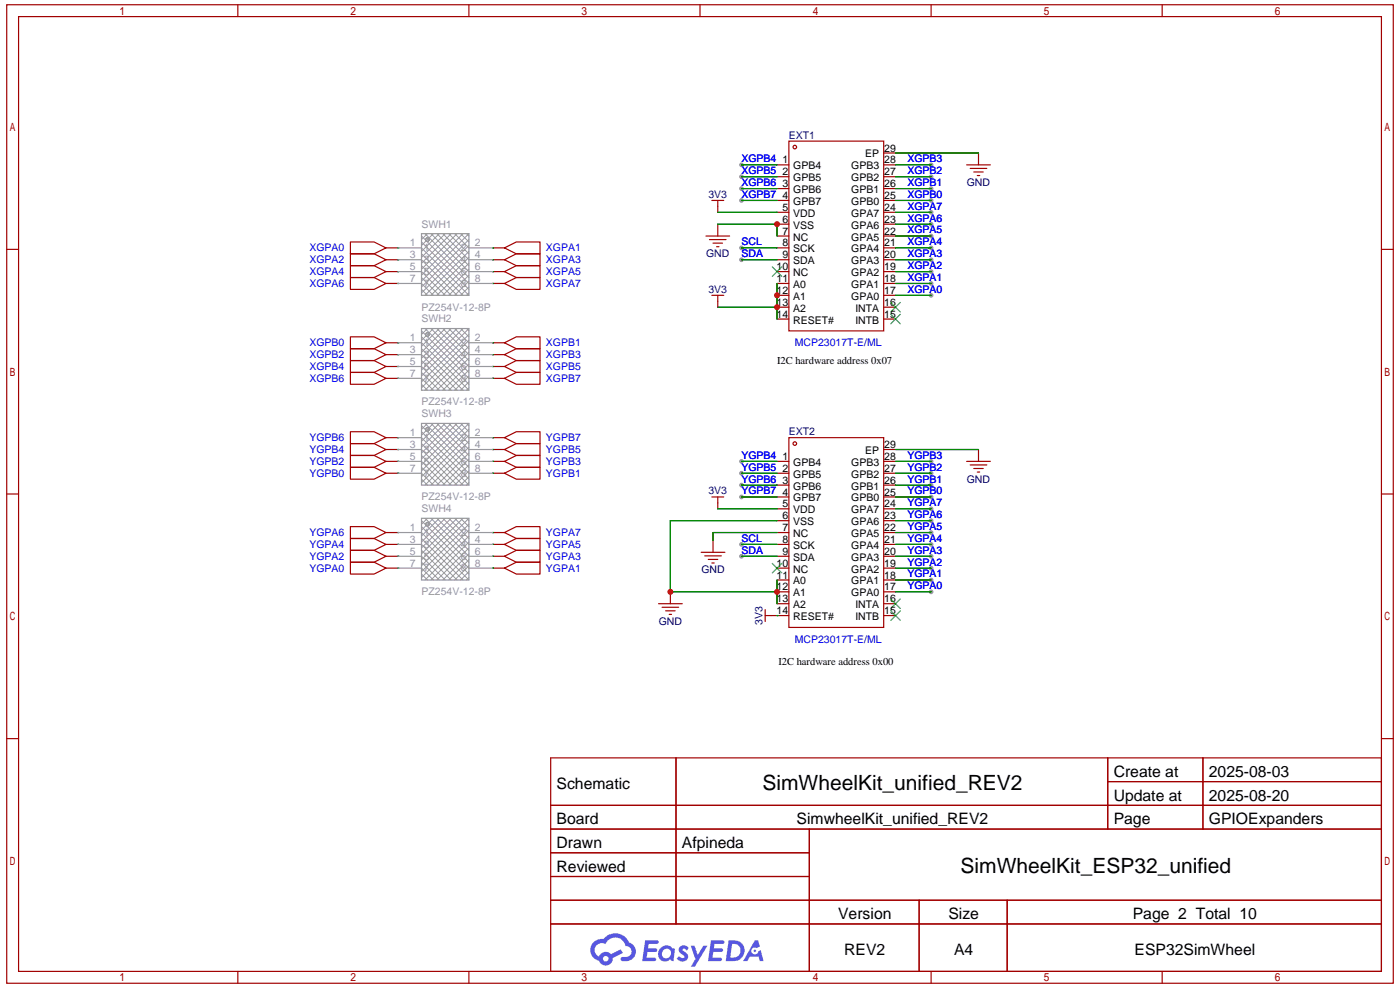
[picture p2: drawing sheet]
<svg xmlns="http://www.w3.org/2000/svg" width="297mm" height="210mm" viewBox="0 0 297 210" stroke-linecap="round" stroke-linejoin="round" font-family="sans-serif">
<g fill="#999">
<circle cx="197.6" cy="42.5" r=".5"/>
<circle cx="197.6" cy="40" r=".5"/>
<circle cx="197.6" cy="37.5" r=".5"/>
<circle cx="197.6" cy="35" r=".5"/>
<circle cx="157.4" cy="35" r=".5"/>
<circle cx="157.4" cy="37.5" r=".5"/>
<circle cx="157.4" cy="40" r=".5"/>
<circle cx="157.4" cy="42.5" r=".5"/>
<circle cx="157.4" cy="52.6" r=".5"/>
<circle cx="157.4" cy="55.1" r=".5"/>
<circle cx="197.6" cy="45" r=".5"/>
<circle cx="197.6" cy="47.5" r=".5"/>
<circle cx="197.6" cy="50.1" r=".5"/>
<circle cx="197.6" cy="52.6" r=".5"/>
<circle cx="197.6" cy="55.1" r=".5"/>
<circle cx="197.6" cy="57.6" r=".5"/>
<circle cx="197.6" cy="60.1" r=".5"/>
<circle cx="197.6" cy="62.6" r=".5"/>
<circle cx="157.4" cy="97.9" r=".5"/>
<circle cx="157.4" cy="100.4" r=".5"/>
<circle cx="157.4" cy="102.9" r=".5"/>
<circle cx="157.4" cy="105.4" r=".5"/>
<circle cx="157.4" cy="115.5" r=".5"/>
<circle cx="157.4" cy="118" r=".5"/>
<circle cx="197.6" cy="105.4" r=".5"/>
<circle cx="197.6" cy="102.9" r=".5"/>
<circle cx="197.6" cy="100.4" r=".5"/>
<circle cx="197.6" cy="97.9" r=".5"/>
<circle cx="197.6" cy="107.9" r=".5"/>
<circle cx="197.6" cy="110.4" r=".5"/>
<circle cx="197.6" cy="113" r=".5"/>
<circle cx="197.6" cy="115.5" r=".5"/>
<circle cx="197.6" cy="118" r=".5"/>
<circle cx="197.6" cy="120.5" r=".5"/>
<circle cx="197.6" cy="123" r=".5"/>
<circle cx="197.6" cy="125.5" r=".5"/>
</g>
<g fill="none" stroke="#a10000" stroke-width=".25">
<path d="M1.4 1h294.4v207.5h-294.4zM3.9 3.5h289.3v202.5h-289.3zM50.5 1v2.5M99.5 1v2.5M148.6 1v2.5M197.6 1v2.5M246.7 1v2.5M1.4 52.9h2.5M293.2 52.9h2.6M1.4 104.8h2.5M293.2 104.8h2.6M1.4 156.7h2.5"/>
<path d="M293.2 156.7h2.6M116.9 160.7h176.3v45.3h-176.3zM116.9 170.8h176.3M116.9 175.8h176.3M143.5 160.7v35.3M171.8 175.8v30.2M235.1 160.7v15.1M235.1 165.8h58.1M255.4 160.7v15.1M116.9 180.9h54.9M116.9 190.9h176.3M116.9 185.9h54.9"/>
<path d="M116.9 196h176.3M195.1 190.9v15.1M213.8 190.9v15.1M50.5 206v2.5M99.5 206v2.5M148.6 206v2.5M197.6 206v2.5M246.7 206v2.5"/>
</g>
<g fill="#5487ff">
<path d="M144.4 200.8a1.29 1.29 0 0 1 1.8 .2l-.4 .7a.54 .54 0 0 0-.9-.3l.1 .2a1.27 1.27 0 0 1 .8 2 1.52 1.52 0 0 1-2.2-.3l.5-.6 .8 .5a.31 .31 0 0 0 .4-.3 .31 .31 0 0 0-.3-.3 1.11 1.11 0 0 1-.6-1.8z"/>
<path d="M146.6 200.6h.8l.7 1.9 1.2-1.9h.9l-2.7 4.5h-.9l1-1.7z"/>
<path d="M136.9 199.4h1.7a1.29 1.29 0 0 1 1.2 .2 .39 .39 0 0 1-.4 .6h-1.7l-.1 .9h1.6a.39 .39 0 0 1 .3 .5 .39 .39 0 0 1-.4 .3h-1.6l-.2 1.2h1.3a.45 .45 0 0 1 .5 .1 .45 .45 0 0 1 .2 .5l-.4 .2h-2.6z"/>
<path d="M150.9 199.4h1.6a1.31 1.31 0 0 1 1.3 .2 .39 .39 0 0 1-.4 .6h-1.7l-.2 .9h1.7a.39 .39 0 0 1 .3 .5 .39 .39 0 0 1-.4 .3h-1.7l-.1 1.2h1.3a.45 .45 0 0 1 .5 .1 .45 .45 0 0 1 .1 .5l-.3 .2h-2.6z"/>
<path d="M160.2 199.4h.7l.4 1.4-.6 .3a.75 .75 0 0 0-1.1 .3 .75 .75 0 0 0 .4 1 .75 .75 0 0 0 1-.6l.5-.3 .6 2.4h-.8l-.3-1h-1.8l-.5 1h-1z"/>
<path d="M154.7 199.4l-.7 4.5h1.5a2.25 2.25 0 0 0 2.6-2.3 2.25 2.25 0 0 0-2.7-2.2zM155.4 200.2a1.49 1.49 0 0 1 1.8 1.5 1.49 1.49 0 0 1-1.9 1.4h-.3z"/>
<path d="M140.1 201.2a1.57 1.57 0 0 0-.1 2.2 1.57 1.57 0 0 0 2.2 .1l.8 .4 .3-2.5-.2-.3h-.4a1.58 1.58 0 0 0-2.6 .1zM140.8 201.6a.97 .97 0 0 1 1.6 .4 .97 .97 0 0 1-1 1.2 .93 .93 0 0 1-.9-.6 .93 .93 0 0 1 .3-1z"/>
<path d="M126 199.8a2.34 2.34 0 0 0 1.1 4 1.53 1.53 0 0 0 1.8 1 1.53 1.53 0 0 0 1.2-1.6l2.1-1.1-.4-.8-2.1 1.1a1.56 1.56 0 0 0-2.6 .4 1.48 1.48 0 0 1-.7-2 1.48 1.48 0 0 1 2.2-.5 2.21 2.21 0 0 1 2.2-1.4 2.21 2.21 0 0 1 2 1.8 1.15 1.15 0 0 1 1.2 1 1.15 1.15 0 0 1-1 1.3h-.7a.46 .46 0 0 0-.6 .3 .46 .46 0 0 0 .4 .6 2.15 2.15 0 0 0 2.5-1 2.15 2.15 0 0 0-.3-2.6l-.8-.4a3.2 3.2 0 0 0-5.4-.8l-1.1 .1zM128 203.3a.6 .6 0 0 1 1.2 0 .6 .6 0 0 1-1.2 0z"/>
<circle cx="160.2" cy="201.7" r=".28"/>
</g>
<g fill="none" stroke="#a10000" stroke-width=".25">
<path d="M164.9 35h2.6M164.9 37.5h2.6M164.9 40h2.6M167.5 29.9h20.1v40.3h-20.1zM187.6 32.5h2.5M187.6 35h2.5M187.6 37.5h2.5M187.6 40h2.5M205.2 35h5M205.9 35.7h3.6M206.7 36.5h2M207.5 37.2h.5"/>
<path d="M207.7 32.5v2.5M74.4 51.3h5l2.5 1.3-2.5 1.2h-5zM74.4 56.3h5l2.5 1.3-2.5 1.3h-5zM74.4 58.9h5l2.5 1.2-2.5 1.3h-5zM74.4 53.8h5l2.5 1.3-2.5 1.2h-5zM81.9 52.6h2.5M81.9 55.1h2.5M81.9 57.6h2.5M104.6 52.6h2.5M104.6 55.1h2.5M104.6 57.6h2.5M107.1 57.6l2.5-1.3h5v2.6h-5z"/>
<path d="M107.1 52.6l2.5-1.3h5v2.5h-5zM107.1 55.1l2.5-1.3h5v2.5h-5zM149.8 50.1h5.1M150.6 50.8h3.5M151.1 42.5h2.5M151.4 51.6h2M152.1 52.3h.5M152.4 42.5v2.5M152.4 47.5v2.6M164.9 42.5h2.6M164.9 45h2.6M164.9 47.5h2.6"/>
<path d="M164.9 50.1h2.6M164.9 52.6h2.6M164.9 55.1h2.6M164.9 57.6h2.6M187.6 42.5h2.5M187.6 45h2.5M187.6 47.5h2.5M187.6 50.1h2.5M187.6 52.6h2.5M187.6 55.1h2.5M187.6 57.6h2.5M74.4 74h5l2.5 1.2-2.5 1.3h-5z"/>
<path d="M74.4 79h5l2.5 1.2-2.5 1.3h-5zM74.4 76.5h5l2.5 1.2-2.5 1.3h-5zM74.4 71.4h5l2.5 1.3-2.5 1.3h-5zM81.9 60.1h2.5M81.9 77.7h2.5M81.9 75.2h2.5M81.9 72.7h2.5M104.6 60.1h2.5M104.6 77.7h2.5M104.6 75.2h2.5M104.6 72.7h2.5M107.1 60.1l2.5-1.2h5v2.5h-5z"/>
<path d="M107.1 77.7l2.5-1.2h5v2.5h-5zM107.1 75.2l2.5-1.2h5v2.5h-5zM107.1 72.7l2.5-1.3h5v2.6h-5zM151.1 62.6h2.5M152.4 62.6v2.6M164.9 60.1h2.6M164.9 62.6h2.6M164.9 65.2h2.6M164.9 67.7h2.6M187.6 60.1h2.5M187.6 62.6h2.5M187.6 65.2h2.5"/>
<path d="M187.6 67.7h2.5M74.4 91.6h5l2.5 1.2-2.5 1.3h-5zM74.4 99.1h5l2.5 1.3-2.5 1.2h-5zM74.4 94.1h5l2.5 1.2-2.5 1.3h-5zM74.4 96.6h5l2.5 1.3-2.5 1.2h-5zM81.9 95.3h2.5M81.9 97.9h2.5M81.9 92.8h2.5M81.9 80.2h2.5M104.6 95.3h2.5M104.6 97.9h2.5M104.6 92.8h2.5"/>
<path d="M104.6 80.2h2.5M107.1 92.8l2.5-1.2h5v2.5h-5zM107.1 97.9l2.5-1.3h5v2.5h-5zM107.1 95.3l2.5-1.2h5v2.5h-5zM107.1 80.2l2.5-1.2h5v2.5h-5zM164.9 97.9h2.6M167.5 92.8h20.1v40.3h-20.1zM187.6 95.3h2.5M187.6 97.9h2.5M205.2 97.9h5M205.9 98.6h3.6M206.7 99.4h2"/>
<path d="M207.7 95.3v2.6M74.4 111.7h5l2.5 1.3-2.5 1.2h-5zM74.4 114.2h5l2.5 1.3-2.5 1.2h-5zM74.4 116.7h5l2.5 1.3-2.5 1.2h-5zM74.4 119.2h5l2.5 1.3-2.5 1.3h-5zM81.9 100.4h2.5M81.9 113h2.5M81.9 115.5h2.5M81.9 118h2.5M104.6 100.4h2.5M104.6 113h2.5M104.6 115.5h2.5"/>
<path d="M104.6 118h2.5M107.1 100.4l2.5-1.3h5v2.5h-5zM107.1 118l2.5-1.3h5v2.5h-5zM107.1 115.5l2.5-1.3h5v2.5h-5zM107.1 113l2.5-1.3h5v2.5h-5zM148.8 117.1h5.1M149.6 117.9h3.5M150.4 118.7h2M151.1 105.4h2.5M151.1 119.4h.5M151.4 114.6v2.5M152.4 105.4v2.5"/>
<path d="M164.9 100.4h2.6M164.9 102.9h2.6M164.9 105.4h2.6M164.9 107.9h2.6M164.9 110.4h2.6M164.9 113h2.6M164.9 115.5h2.6M164.9 118h2.6M187.6 100.4h2.5M187.6 102.9h2.5M187.6 105.4h2.5M187.6 107.9h2.5"/>
<path d="M187.6 110.4h2.5M187.6 113h2.5M187.6 115.5h2.5M187.6 118h2.5M207.5 100.1h.5M81.9 120.5h2.5M104.6 120.5h2.5M107.1 120.5l2.5-1.3h5v2.6h-5zM139.8 128h5M140.5 128.8h3.6M141.3 129.6h2M142 130.3h.6"/>
<path d="M142.3 125.5v2.5M162.4 130.6h5.1M162.4 129.3v2.5M164.9 120.5h2.6M164.9 123h2.6M164.9 125.5h2.6M164.9 128h2.6M187.6 120.5h2.5M187.6 123h2.5M187.6 125.5h2.5M187.6 128h2.5M187.6 130.6h2.5"/>
<circle cx="168.7" cy="31.2" r=".38"/>
<circle cx="168.7" cy="94.1" r=".38"/>
</g>
<path d="M163.9 56.6l2 2M165.9 56.6l-2 2M189.1 64.1l2 2.1M189.1 66.7l2 2M191.1 64.1l-2 2.1M191.1 66.7l-2 2M163.9 119.5l2 2M165.9 119.5l-2 2M189.1 127l2 2.1M189.1 129.6l2 2M191.1 127l-2 2.1M191.1 129.6l-2 2" fill="none" stroke="#3c3" stroke-width=".25"/>
<g fill="none" stroke="#008700" stroke-width=".25">
<path d="M157.4 40h7.5M157.4 37.5h7.5M157.4 35h7.5M190.1 40h7.5M190.1 37.5h7.5M190.1 35h7.5M190.1 32.5h17.6M84.4 52.6h.1M84.4 57.6h.1M84.4 55.1h.1M104.6 52.6h.1M104.6 57.6h.1"/>
<path d="M104.6 55.1h.1M152.4 47.5h12.5v2.6M152.4 45h12.5M157.4 42.5h7.5M157.4 52.6h7.5M157.4 55.1h7.5M190.1 42.5h7.5M190.1 52.6h7.5M190.1 55.1h7.5M190.1 45h7.5M190.1 47.5h7.5M190.1 50.1h7.5"/>
<path d="M190.1 57.6h7.5M84.4 72.7h.1M84.4 75.2h.1M84.4 77.7h.1M84.4 60.1h.1M104.6 72.7h.1M104.6 75.2h.1M104.6 77.7h.1M104.6 60.1h.1M152.4 65.2h12.5M164.9 60.1v7.6M190.1 60.1h7.5"/>
<path d="M190.1 62.6h7.5M84.4 92.8h.1M84.4 95.3h.1M84.4 97.9h.1M84.4 80.2h.1M104.6 92.8h.1M104.6 95.3h.1M104.6 97.9h.1M104.6 80.2h.1M157.4 97.9h7.5M190.1 97.9h7.5M190.1 95.3h17.6"/>
<path d="M84.4 100.4h.1M84.4 113h.1M84.4 115.5h.1M84.4 118h.1M104.6 100.4h.1M104.6 113h.1M104.6 115.5h.1M104.6 118h.1M152.4 107.9h12.5M157.4 100.4h7.5M157.4 102.9h7.5M157.4 105.4h7.5"/>
<path d="M157.4 115.5h7.5M157.4 118h7.5M164.9 110.4h-22.6v15.1h22.6M164.9 113h-13.5v1.6M190.1 100.4h7.5M190.1 102.9h7.5M190.1 105.4h7.5M190.1 115.5h7.5M190.1 118h7.5M190.1 107.9h7.5M190.1 110.4h7.5M190.1 113h7.5"/>
<path d="M84.4 120.5h.1M104.6 120.5h.1M164.9 130.6h.1M164.9 123v5M190.1 125.5h7.5M190.1 120.5h7.5M190.1 123h7.5"/>
</g>
<g fill="none" stroke="#999" stroke-width=".21">
<path d="M89.5 58.9l3.7 3.7M89.5 57.6l5 5M89.5 56.3l6.3 6.3M89.5 55.1l7.5 7.5M89.5 53.8l8.8 8.8M89.5 52.6l10 10M89.5 51.3l10 10.1M89.5 50.1l10 10M90.2 49.6l9.3 9.3M90.7 49.6l-1.2 1.2M90.9 50.5l.2 .2M91.1 51l-.2 .2"/>
<path d="M91.5 49.6l8 8M92 49.6l-2.5 2.5M92.7 49.6l6.8 6.7M93.2 49.6l-3.7 3.7M94 49.6l5.5 5.5M94.5 49.6l-5 5M95.3 49.6l4.2 4.2M95.8 49.6l-6.3 6.2M96.5 49.6l3 3M97 49.6l-7.5 7.5M97.8 49.6l1.7 1.7M98.3 49.6l-8.8 8.8"/>
<path d="M99 49.6l.5 .5M99.5 49.6l-10 10M99.5 50.8l-10 10.1M99.5 52.1l-10 10M99.5 53.3l-9.3 9.3M99.5 54.6l-8 8M99.5 55.8l-6.8 6.8M99.5 57.1l-5.5 5.5M99.5 58.4l-4.2 4.2M99.5 59.6l-3 3M89.5 61.4l1.2 1.2M89.5 60.1l2.5 2.5"/>
<path d="M89.5 79l3.7 3.8M89.5 77.7l5 5.1M89.5 76.5l6.3 6.3M89.5 75.2l7.5 7.6M89.5 74l8.8 8.8M89.5 72.7l10 10.1M89.5 71.4l10 10.1M89.5 70.2l10 10M90.2 69.7l9.3 9.3M90.7 69.7l-1.2 1.2M90.9 70.6l.2 .2M91.1 71.1l-.2 .2"/>
<path d="M91.5 69.7l8 8M92 69.7l-2.5 2.5M92.7 69.7l6.8 6.8M93.2 69.7l-3.7 3.8M94 69.7l5.5 5.5M94.5 69.7l-5 5M95.3 69.7l4.2 4.3M95.8 69.7l-6.3 6.3M96.5 69.7l3 3M97 69.7l-7.5 7.5M97.8 69.7l1.7 1.7M98.3 69.7l-8.8 8.8"/>
<path d="M99 69.7l.5 .5M99.5 60.9l-1.7 1.7M99.5 62.1l-.5 .5M99.5 69.7l-10 10M99.5 70.9l-10 10.1M99.5 72.2l-10 10.1M99.5 73.5l-9.3 9.3M99.5 74.7l-8 8.1M99.5 76l-6.8 6.8M99.5 77.2l-5.5 5.6M99.5 78.5l-4.2 4.3M99.5 79.7l-3 3.1"/>
<path d="M89.5 81.5l1.2 1.3M89.5 80.2l2.5 2.6M89.5 99.1l3.7 3.8M89.5 97.9l5 5M89.5 96.6l6.3 6.3M89.5 95.3l7.5 7.6M89.5 94.1l8.8 8.8M89.5 92.8l10 10.1M89.5 91.6l10 10M89.5 90.3l10 10.1M90.2 89.8l9.3 9.3M90.7 89.8l-1.2 1.3"/>
<path d="M90.9 90.7l.2 .2M91.1 91.2l-.2 .2M91.5 89.8l8 8.1M92 89.8l-2.5 2.5M92.7 89.8l6.8 6.8M93.2 89.8l-3.7 3.8M94 89.8l5.5 5.5M94.5 89.8l-5 5M95.3 89.8l4.2 4.3M95.8 89.8l-6.3 6.3M96.5 89.8l3 3M97 89.8l-7.5 7.6"/>
<path d="M97.8 89.8l1.7 1.8M98.3 89.8l-8.8 8.8M99 89.8l.5 .5M99.5 81l-1.7 1.8M99.5 82.3l-.5 .5M99.5 89.8l-10 10.1M99.5 91.1l-10 10M99.5 92.3l-10 10.1M99.5 93.6l-9.3 9.3M99.5 94.8l-8 8.1M99.5 96.1l-6.8 6.8M99.5 97.4l-5.5 5.5"/>
<path d="M99.5 98.6l-4.2 4.3M99.5 99.9l-3 3M89.5 101.6l1.2 1.3M89.5 100.4l2.5 2.5M89.5 119.2l3.7 3.8M89.5 118l5 5M89.5 116.7l6.3 6.3M89.5 115.5l7.5 7.5M89.5 114.2l8.8 8.8M89.5 113l10 10M89.5 111.7l10 10.1M89.5 110.4l10 10.1"/>
<path d="M90.2 109.9l9.3 9.3M90.7 109.9l-1.2 1.3M90.9 110.8l.2 .2M91.1 111.4l-.2 .1M91.5 109.9l8 8.1M92 109.9l-2.5 2.5M92.7 109.9l6.8 6.8M93.2 109.9l-3.7 3.8M94 109.9l5.5 5.6M94.5 109.9l-5 5.1M95.3 109.9l4.2 4.3M95.8 109.9l-6.3 6.3"/>
<path d="M96.5 109.9l3 3.1M97 109.9l-7.5 7.6M97.8 109.9l1.7 1.8M98.3 109.9l-8.8 8.8M99 109.9l.5 .5M99.5 101.1l-1.7 1.8M99.5 102.4l-.5 .5M99.5 109.9l-10 10.1M99.5 111.2l-10 10.1M99.5 112.4l-10 10.1M99.5 113.7l-9.3 9.3M99.5 115l-8 8"/>
<path d="M99.5 116.2l-6.8 6.8M99.5 117.5l-5.5 5.5M99.5 118.7l-4.2 4.3M99.5 120l-3 3M89.5 121.8l1.2 1.2M89.5 120.5l2.5 2.5M99.5 121.3l-1.7 1.7M99.5 122.5l-.5 .5"/>
</g>
<g fill="none" stroke="#999" stroke-width=".25">
<path d="M84.4 52.6h5.1M84.4 55.1h5.1M84.4 57.6h5.1M89.5 49.6h10v13h-10zM99.5 52.6h5.1M99.5 55.1h5.1M99.5 57.6h5.1M84.4 60.1h5.1M84.4 72.7h5.1M84.4 75.2h5.1M84.4 77.7h5.1M89.5 69.7h10v13.1h-10z"/>
<path d="M99.5 60.1h5.1M99.5 72.7h5.1M99.5 75.2h5.1M99.5 77.7h5.1M84.4 80.2h5.1M84.4 92.8h5.1M84.4 95.3h5.1M84.4 97.9h5.1M89.5 89.8h10v13.1h-10zM99.5 80.2h5.1M99.5 92.8h5.1M99.5 95.3h5.1"/>
<path d="M99.5 97.9h5.1M84.4 100.4h5.1M84.4 113h5.1M84.4 115.5h5.1M84.4 118h5.1M89.5 109.9h10v13.1h-10zM99.5 100.4h5.1M99.5 113h5.1M99.5 115.5h5.1M99.5 118h5.1M84.4 120.5h5.1M99.5 120.5h5.1"/>
<circle cx="90.7" cy="50.8" r=".38"/>
<circle cx="90.7" cy="70.9" r=".38"/>
<circle cx="90.7" cy="91.1" r=".38"/>
<circle cx="90.7" cy="111.2" r=".38"/>
</g>
<g fill="#c00">
<circle cx="164.9" cy="62.6" r=".63"/>
<circle cx="164.9" cy="65.2" r=".63"/>
<circle cx="164.9" cy="47.5" r=".63"/>
<circle cx="142.3" cy="125.5" r=".63"/>
<circle cx="164.9" cy="125.5" r=".63"/>
</g>
<g font-size="4.5">
<text x="161.8" y="167.6">SimWheelKit_unified_REV2</text>
<text x="203.9" y="185.2">SimWheelKit_ESP32_unified</text>
</g>
<g font-size="3.3">
<text x="118.2" y="167.3">Schematic</text>
<text x="236.4" y="164.8">Create at</text>
<text x="256.6" y="164.8">2025-08-03</text>
<text x="236.4" y="169.8">Update at</text>
<text x="256.6" y="169.8">2025-08-20</text>
<text x="118.2" y="174.8">Board</text>
<text x="118.2" y="179.8">Drawn</text>
<text x="144.8" y="179.8">Afpineda</text>
<text x="169.1" y="174.8">SimwheelKit_unified_REV2</text>
<text x="236.4" y="174.8">Page</text>
<text x="256.6" y="174.8">GPIOExpanders</text>
<text x="118.2" y="184.9">Reviewed</text>
<text x="177.9" y="194.9">Version</text>
<text x="201.3" y="194.9">Size</text>
<text x="240.5" y="194.9">Page 2 Total 10</text>
<text x="179.2" y="202.5">REV2</text>
<text x="202.5" y="202.5">A4</text>
<text x="240.8" y="202.5">ESP32SimWheel</text>
</g>
<g font-size="2.2" fill="#000080">
<text x="167.5" y="29.4">EXT1</text>
<text x="150.4" y="42">3V3</text>
<text x="205.2" y="39.5">GND</text>
<text x="149.9" y="54.6">GND</text>
<text x="150.4" y="62.1">3V3</text>
<text x="167.5" y="92.3">EXT2</text>
<text x="150.4" y="104.9">3V3</text>
<text x="205.2" y="102.4">GND</text>
<text x="148.9" y="121.6">GND</text>
<text x="139.8" y="132.5">GND</text>
<text x="161.9" y="132.5" transform="rotate(-90 161.9 132.5)">3V3</text>
</g>
<g font-size="2.2" fill="#00f">
<text x="157.4" y="34.4">XGPB4</text>
<text x="192.6" y="34.4">XGPB3</text>
<text x="157.4" y="36.9">XGPB5</text>
<text x="157.4" y="39.5">XGPB6</text>
<text x="157.4" y="42">XGPB7</text>
<text x="192.6" y="42">XGPB0</text>
<text x="192.6" y="39.5">XGPB1</text>
<text x="192.6" y="36.9">XGPB2</text>
<text x="192.6" y="44.5">XGPA7</text>
<text x="192.6" y="47">XGPA6</text>
<text x="65.7" y="53.3">XGPA0</text>
<text x="115.9" y="53.3">XGPA1</text>
<text x="157.4" y="52">SCL</text>
<text x="192.6" y="49.5">XGPA5</text>
<text x="192.6" y="52">XGPA4</text>
<text x="65.7" y="58.3">XGPA4</text>
<text x="65.7" y="55.8">XGPA2</text>
<text x="115.9" y="58.3">XGPA5</text>
<text x="115.9" y="55.8">XGPA3</text>
<text x="157.4" y="54.6">SDA</text>
<text x="192.6" y="54.6">XGPA3</text>
<text x="192.6" y="57.1">XGPA2</text>
<text x="192.6" y="59.6">XGPA1</text>
<text x="65.7" y="60.8">XGPA6</text>
<text x="115.9" y="60.8">XGPA7</text>
<text x="192.6" y="62.1">XGPA0</text>
<text x="65.7" y="75.9">XGPB2</text>
<text x="65.7" y="73.4">XGPB0</text>
<text x="115.9" y="75.9">XGPB3</text>
<text x="115.9" y="73.4">XGPB1</text>
<text x="168.7" y="73.4">MCP23017T-E/ML</text>
<text x="65.7" y="81">XGPB6</text>
<text x="65.7" y="78.5">XGPB4</text>
<text x="115.9" y="81">XGPB7</text>
<text x="115.9" y="78.5">XGPB5</text>
<text x="65.7" y="93.5">YGPB6</text>
<text x="115.9" y="93.5">YGPB7</text>
<text x="65.7" y="101.1">YGPB0</text>
<text x="65.7" y="96.1">YGPB4</text>
<text x="65.7" y="98.6">YGPB2</text>
<text x="115.9" y="101.1">YGPB1</text>
<text x="115.9" y="98.6">YGPB3</text>
<text x="115.9" y="96.1">YGPB5</text>
<text x="157.4" y="97.3">YGPB4</text>
<text x="157.4" y="99.8">YGPB5</text>
<text x="192.6" y="99.8">YGPB2</text>
<text x="192.6" y="97.3">YGPB3</text>
<text x="157.4" y="102.4">YGPB6</text>
<text x="157.4" y="104.9">YGPB7</text>
<text x="192.6" y="104.9">YGPB0</text>
<text x="192.6" y="102.4">YGPB1</text>
<text x="192.6" y="107.4">YGPA7</text>
<text x="65.7" y="113.7">YGPA6</text>
<text x="115.9" y="113.7">YGPA7</text>
<text x="192.6" y="109.9">YGPA6</text>
<text x="192.6" y="112.4">YGPA5</text>
<text x="65.7" y="116.2">YGPA4</text>
<text x="65.7" y="118.7">YGPA2</text>
<text x="115.9" y="118.7">YGPA3</text>
<text x="115.9" y="116.2">YGPA5</text>
<text x="157.4" y="114.9">SCL</text>
<text x="157.4" y="117.4">SDA</text>
<text x="192.6" y="114.9">YGPA4</text>
<text x="192.6" y="117.4">YGPA3</text>
<text x="192.6" y="120">YGPA2</text>
<text x="65.7" y="121.2">YGPA0</text>
<text x="115.9" y="121.2">YGPA1</text>
<text x="192.6" y="122.5">YGPA1</text>
<text x="192.6" y="125">YGPA0</text>
<text x="168.7" y="136.3">MCP23017T-E/ML</text>
</g>
<g font-size="2.2">
<text x="166.1" y="34.7">1</text>
<text x="168.4" y="35.9">GPB4</text>
<text x="180.7" y="35.9">GPB3</text>
<text x="183.7" y="33.4">EP</text>
<text x="187.7" y="32.1">29</text>
<text x="187.7" y="34.7">28</text>
<text x="166.1" y="39.7">3</text>
<text x="166.1" y="37.2">2</text>
<text x="168.4" y="40.9">GPB6</text>
<text x="168.4" y="38.4">GPB5</text>
<text x="180.7" y="38.4">GPB2</text>
<text x="180.7" y="40.9">GPB1</text>
<text x="187.7" y="37.2">27</text>
<text x="187.7" y="39.7">26</text>
<text x="166.1" y="47.2">6</text>
<text x="166.1" y="44.7">5</text>
<text x="166.1" y="42.2">4</text>
<text x="168.4" y="46">VDD</text>
<text x="168.4" y="43.5">GPB7</text>
<text x="180.7" y="43.5">GPB0</text>
<text x="180.7" y="46">GPA7</text>
<text x="187.7" y="42.2">25</text>
<text x="187.7" y="44.7">24</text>
<text x="187.7" y="47.2">23</text>
<text x="166.1" y="52.3">8</text>
<text x="166.1" y="49.8">7</text>
<text x="168.4" y="53.5">SCK</text>
<text x="168.4" y="51">NC</text>
<text x="168.4" y="48.5">VSS</text>
<text x="180.7" y="48.5">GPA6</text>
<text x="180.7" y="51">GPA5</text>
<text x="180.7" y="53.5">GPA4</text>
<text x="187.7" y="49.8">22</text>
<text x="187.7" y="52.3">21</text>
<text x="164.9" y="59.8">11</text>
<text x="164.9" y="57.3">10</text>
<text x="166.1" y="54.8">9</text>
<text x="168.4" y="58.6">NC</text>
<text x="168.4" y="56">SDA</text>
<text x="180.7" y="56">GPA3</text>
<text x="180.7" y="58.6">GPA2</text>
<text x="187.7" y="54.8">20</text>
<text x="187.7" y="57.3">19</text>
<text x="187.7" y="59.8">18</text>
<text x="164.9" y="64.8">13</text>
<text x="164.9" y="62.3">12</text>
<text x="168.4" y="63.6">A1</text>
<text x="168.4" y="61.1">A0</text>
<text x="180.7" y="61.1">GPA1</text>
<text x="180.7" y="63.6">GPA0</text>
<text x="187.7" y="62.3">17</text>
<text x="187.7" y="64.8">16</text>
<text x="164.9" y="67.4">14</text>
<text x="168.4" y="68.6">RESET#</text>
<text x="168.4" y="66.1">A2</text>
<text x="181.6" y="66.1">INTA</text>
<text x="181.6" y="68.6">INTB</text>
<text x="187.7" y="67.4">15</text>
<text x="164.9" y="77.2">I2C hardware address 0x07</text>
<text x="187.7" y="95">29</text>
<text x="166.1" y="100.1">2</text>
<text x="166.1" y="97.5">1</text>
<text x="168.4" y="101.3">GPB5</text>
<text x="168.4" y="98.8">GPB4</text>
<text x="180.7" y="98.8">GPB3</text>
<text x="180.7" y="101.3">GPB2</text>
<text x="183.7" y="96.3">EP</text>
<text x="187.7" y="97.5">28</text>
<text x="187.7" y="100.1">27</text>
<text x="166.1" y="107.6">5</text>
<text x="166.1" y="105.1">4</text>
<text x="166.1" y="102.6">3</text>
<text x="168.4" y="106.4">GPB7</text>
<text x="168.4" y="103.8">GPB6</text>
<text x="180.7" y="103.8">GPB1</text>
<text x="180.7" y="106.4">GPB0</text>
<text x="187.7" y="102.6">26</text>
<text x="187.7" y="105.1">25</text>
<text x="187.7" y="107.6">24</text>
<text x="166.1" y="112.6">7</text>
<text x="166.1" y="110.1">6</text>
<text x="168.4" y="113.9">NC</text>
<text x="168.4" y="111.4">VSS</text>
<text x="168.4" y="108.9">VDD</text>
<text x="180.7" y="108.9">GPA7</text>
<text x="180.7" y="111.4">GPA6</text>
<text x="180.7" y="113.9">GPA5</text>
<text x="187.7" y="110.1">23</text>
<text x="187.7" y="112.6">22</text>
<text x="166.1" y="117.7">9</text>
<text x="166.1" y="115.2">8</text>
<text x="168.4" y="118.9">SDA</text>
<text x="168.4" y="116.4">SCK</text>
<text x="180.7" y="116.4">GPA4</text>
<text x="180.7" y="118.9">GPA3</text>
<text x="187.7" y="115.2">21</text>
<text x="187.7" y="117.7">20</text>
<text x="164.9" y="125.2">12</text>
<text x="164.9" y="122.7">11</text>
<text x="164.9" y="120.2">10</text>
<text x="168.4" y="124">A0</text>
<text x="168.4" y="121.4">NC</text>
<text x="180.7" y="121.4">GPA2</text>
<text x="180.7" y="124">GPA1</text>
<text x="187.7" y="120.2">19</text>
<text x="187.7" y="122.7">18</text>
<text x="187.7" y="125.2">17</text>
<text x="164.9" y="130.3">14</text>
<text x="164.9" y="127.7">13</text>
<text x="168.4" y="131.5">RESET#</text>
<text x="168.4" y="129">A2</text>
<text x="168.4" y="126.5">A1</text>
<text x="180.7" y="126.5">GPA0</text>
<text x="181.6" y="129">INTA</text>
<text x="181.6" y="131.5">INTB</text>
<text x="187.7" y="127.7">16</text>
<text x="187.7" y="130.3">15</text>
<text x="165.2" y="141">I2C hardware address 0x00</text>
</g>
<g font-size="2.2" fill="#999">
<text x="87" y="52.3">1</text>
<text x="89.5" y="48.3">SWH1</text>
<text x="90" y="53.3">1</text>
<text x="97.8" y="53.3">2</text>
<text x="100.8" y="52.3">2</text>
<text x="87" y="54.8">3</text>
<text x="87" y="57.3">5</text>
<text x="87" y="59.8">7</text>
<text x="90" y="55.8">3</text>
<text x="90" y="58.3">5</text>
<text x="97.8" y="55.8">4</text>
<text x="97.8" y="58.3">6</text>
<text x="100.8" y="54.8">4</text>
<text x="100.8" y="57.3">6</text>
<text x="100.8" y="59.8">8</text>
<text x="89.5" y="65.9">PZ254V-12-8P</text>
<text x="90" y="60.8">7</text>
<text x="97.8" y="60.8">8</text>
<text x="89.5" y="68.4">SWH2</text>
<text x="87" y="72.4">1</text>
<text x="87" y="74.9">3</text>
<text x="87" y="77.4">5</text>
<text x="90" y="73.4">1</text>
<text x="90" y="75.9">3</text>
<text x="97.8" y="73.4">2</text>
<text x="97.8" y="75.9">4</text>
<text x="100.8" y="72.4">2</text>
<text x="100.8" y="74.9">4</text>
<text x="100.8" y="77.4">6</text>
<text x="87" y="79.9">7</text>
<text x="90" y="78.4">5</text>
<text x="90" y="80.9">7</text>
<text x="97.8" y="78.4">6</text>
<text x="97.8" y="80.9">8</text>
<text x="100.8" y="79.9">8</text>
<text x="89.5" y="86">PZ254V-12-8P</text>
<text x="89.5" y="88.5">SWH3</text>
<text x="87" y="92.5">1</text>
<text x="87" y="95">3</text>
<text x="90" y="93.5">1</text>
<text x="97.8" y="93.5">2</text>
<text x="100.8" y="92.5">2</text>
<text x="100.8" y="95">4</text>
<text x="87" y="97.5">5</text>
<text x="87" y="100.1">7</text>
<text x="90" y="96">3</text>
<text x="90" y="98.6">5</text>
<text x="90" y="101.1">7</text>
<text x="97.8" y="96">4</text>
<text x="97.8" y="98.6">6</text>
<text x="97.8" y="101.1">8</text>
<text x="100.8" y="97.5">6</text>
<text x="100.8" y="100.1">8</text>
<text x="89.5" y="106.1">PZ254V-12-8P</text>
<text x="87" y="112.6">1</text>
<text x="89.5" y="108.6">SWH4</text>
<text x="90" y="113.6">1</text>
<text x="97.8" y="113.6">2</text>
<text x="100.8" y="112.6">2</text>
<text x="87" y="115.2">3</text>
<text x="87" y="117.7">5</text>
<text x="90" y="116.2">3</text>
<text x="90" y="118.7">5</text>
<text x="97.8" y="116.2">4</text>
<text x="97.8" y="118.7">6</text>
<text x="100.8" y="115.2">4</text>
<text x="100.8" y="117.7">6</text>
<text x="87" y="120.2">7</text>
<text x="90" y="121.2">7</text>
<text x="97.8" y="121.2">8</text>
<text x="100.8" y="120.2">8</text>
<text x="89.5" y="126.2">PZ254V-12-8P</text>
</g>
</svg>
